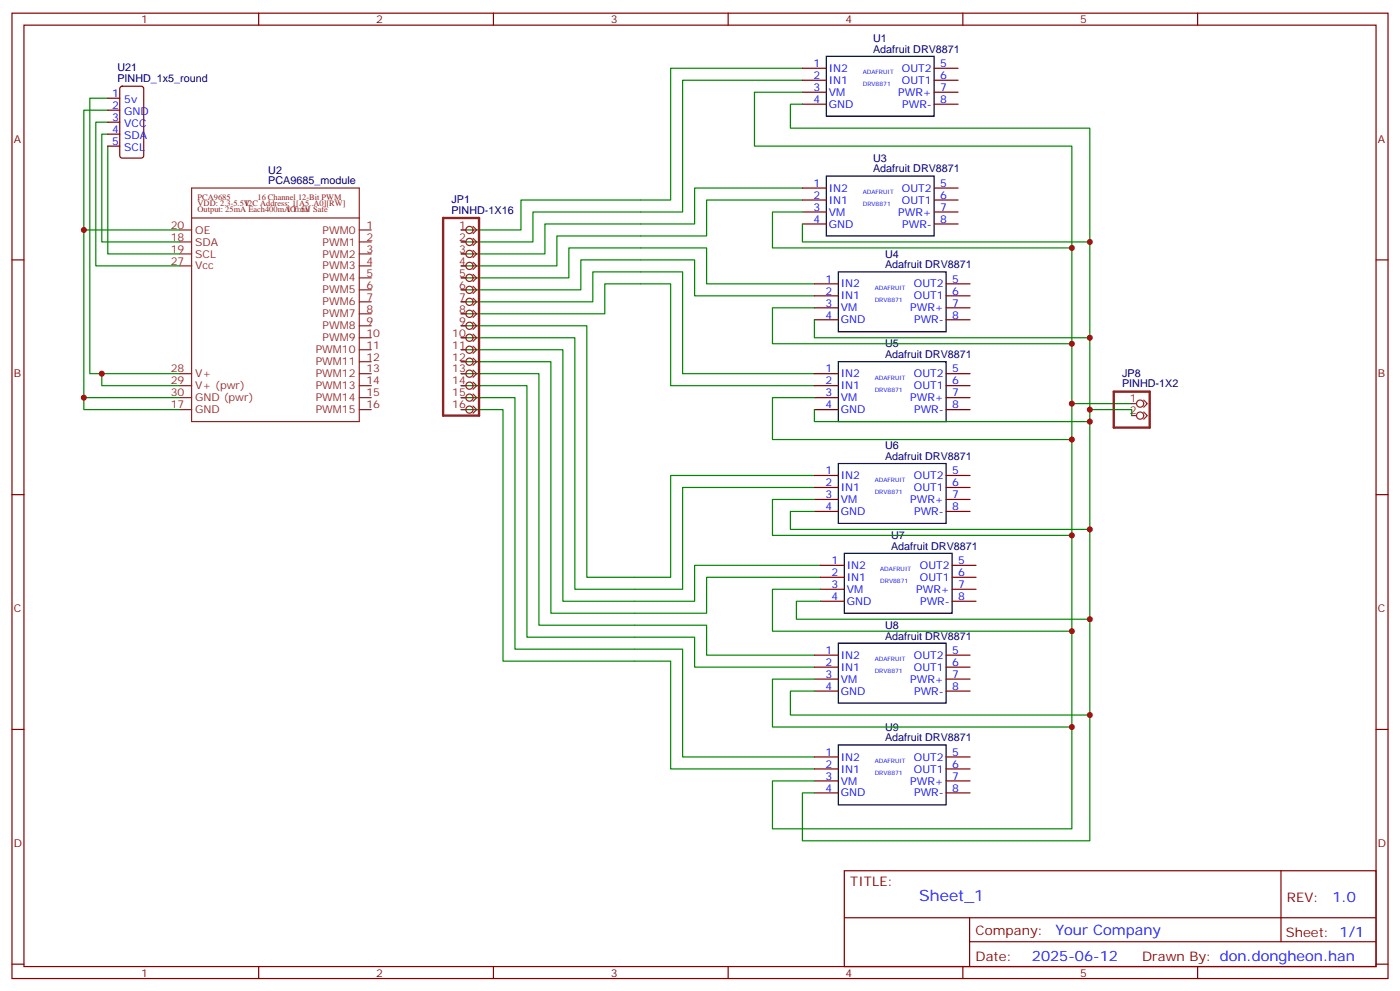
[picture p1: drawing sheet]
<svg xmlns="http://www.w3.org/2000/svg" width="412mm" height="292mm" viewBox="0 0 412 292" stroke-linecap="round" stroke-linejoin="round" font-family="sans-serif">
<g fill="none" stroke="#870000" stroke-width=".35">
<path d="M3.5 3.9h405.4v284.3h-405.4zM7.1 7.4h398.2v277.3h-398.2zM76.2 3.9v3.5M145.3 3.9v3.5M214.5 3.9v3.5M283.6 3.9v3.5M352.8 3.9v3.5M31.7 28.9h3.6M31.7 32.5h3.6M31.7 36h3.6M31.7 39.5h3.6M35.5 25.6l.5-.2h5.6l.7 .4v20.1l-.4 .6-5.9 .1-.7-.5v-20z"/>
<path d="M236.4 20.1h7M236.4 23.6h7M236.4 27.2h7M236.4 30.7h7M275.2 20.1h7M275.2 23.6h7M275.2 27.2h7M275.2 30.7h7M31.7 43h3.6M236.4 55.4h7M236.4 58.9h7M275.2 55.4h7"/>
<path d="M275.2 58.9h7M3.5 76.6h3.6M236.4 62.4h7M236.4 66h7M275.2 62.4h7M275.2 66h7M405.3 76.6h3.6M239.9 83.6h7M239.9 87.1h7M239.9 90.7h7M239.9 94.2h7M278.7 83.6h7.1"/>
<path d="M278.7 87.1h7.1M278.7 90.7h7.1M278.7 94.2h7.1M239.9 110.1h7M239.9 113.6h7M239.9 117.1h7M278.7 110.1h7.1M278.7 113.6h7.1M278.7 117.1h7.1M239.9 120.7h7M278.7 120.7h7.1M3.5 145.7h3.6"/>
<path d="M239.9 140.1h7M239.9 143.6h7M239.9 147.1h7M239.9 150.6h7M278.7 140.1h7.1M278.7 143.6h7.1M278.7 147.1h7.1M278.7 150.6h7.1M405.3 145.7h3.6M241.7 166.5h7M241.7 170h7M241.7 173.6h7"/>
<path d="M241.7 177.1h7M280.5 166.5h7M280.5 170h7M280.5 173.6h7M280.5 177.1h7M239.9 193h7M239.9 196.5h7M278.7 193h7.1M278.7 196.5h7.1M3.5 214.8h3.6M239.9 200h7M239.9 203.6h7"/>
<path d="M278.7 200h7.1M278.7 203.6h7.1M405.3 214.8h3.6M239.9 223h7M239.9 226.5h7M239.9 230h7M239.9 233.5h7M278.7 223h7.1M278.7 226.5h7.1M278.7 230h7.1M278.7 233.5h7.1M248.7 256.5h156.6v28.2h-156.6z"/>
<path d="M377.3 256.5v20.9M248.7 270.3h156.5M285.6 277.4h119.6M285.6 270.3v14.1M3.5 284h3.6M76.2 284.7v3.5M145.3 284.7v3.5M214.5 284.7v3.5M283.6 284.7v3.5M352.8 284.7v3.5M405.3 284h3.6"/>
</g>
<g fill="none" stroke="#8c2424" stroke-width=".35">
<path d="M56.4 55.4h49.4v68.8h-49.4zM52.9 67.7h3.5M52.9 71.3h3.5M52.9 74.8h3.5M52.9 78.3h3.5M56.4 64.2h49.4M105.8 67.7h3.6M105.8 71.3h3.6M105.8 74.8h3.6M105.8 78.3h3.6M135.8 67.7h1.4M135.8 71.3h1.4"/>
<path d="M135.8 74.8h1.4M135.8 78.3h1.4M139.3 66.7l1.1 1-1.1 1.1M139.3 70.2l1.1 1.1-1.1 1M139.3 73.7l1.1 1.1-1.1 1M139.3 77.3l1.1 1-1.1 1.1M105.8 81.8h3.6M105.8 85.4h3.6M105.8 88.9h3.6M105.8 92.4h3.6M105.8 96h3.6M105.8 99.5h3.6"/>
<path d="M135.8 81.8h1.4M135.8 85.4h1.4M135.8 88.9h1.4M135.8 92.4h1.4M135.8 96h1.4M135.8 99.5h1.4M139.3 80.8l1.1 1-1.1 1.1M139.3 84.3l1.1 1.1-1.1 1M139.3 87.8l1.1 1.1-1.1 1.1M139.3 91.4l1.1 1-1.1 1.1M139.3 94.9l1.1 1.1-1.1 1M139.3 98.4l1.1 1.1-1.1 1"/>
<path d="M52.9 110.1h3.5M52.9 113.6h3.5M52.9 117.1h3.5M105.8 103h3.6M105.8 106.5h3.6M105.8 110.1h3.6M105.8 113.6h3.6M105.8 117.1h3.6M135.8 103h1.4M135.8 106.5h1.4M135.8 110.1h1.4M135.8 113.6h1.4"/>
<path d="M135.8 117.1h1.4M139.3 102l1.1 1-1.1 1.1M139.3 105.5l1.1 1-1.1 1.1M139.3 109l1.1 1.1-1.1 1M139.3 112.5l1.1 1.1-1.1 1.1M139.3 116.1l1.1 1-1.1 1.1M139.3 119.6l1.1 1.1-1.1 1M333.4 118.9h1.4M336.9 117.8l1.1 1.1-1.1 1M52.9 120.7h3.5M105.8 120.7h3.6M135.8 120.7h1.4"/>
<path d="M333.4 122.4h1.4M336.9 121.4l1.1 1-1.1 1.1"/>
<circle cx="138.3" cy="78.3" r="1.06"/>
<circle cx="138.3" cy="67.7" r="1.06"/>
<circle cx="138.3" cy="71.3" r="1.06"/>
<circle cx="138.3" cy="74.8" r="1.06"/>
<circle cx="138.3" cy="81.8" r="1.06"/>
<circle cx="138.3" cy="96" r="1.06"/>
<circle cx="138.3" cy="85.4" r="1.06"/>
<circle cx="138.3" cy="99.5" r="1.06"/>
<circle cx="138.3" cy="88.9" r="1.06"/>
<circle cx="138.3" cy="92.4" r="1.06"/>
<circle cx="138.3" cy="103" r="1.06"/>
<circle cx="138.3" cy="110.1" r="1.06"/>
<circle cx="138.3" cy="106.5" r="1.06"/>
<circle cx="138.3" cy="113.6" r="1.06"/>
<circle cx="138.3" cy="117.1" r="1.06"/>
<circle cx="335.8" cy="118.9" r="1.06"/>
<circle cx="138.3" cy="120.7" r="1.06"/>
<circle cx="335.8" cy="122.4" r="1.06"/>
</g>
<g fill="none" stroke="#008700" stroke-width=".35">
<path d="M31.7 39.5h-1.7v31.8h22.9M31.7 36h-3.5v42.3h24.7M31.7 32.5h-7v35.2h28.2M31.7 28.9h-5.2v81.2h26.4M236.4 20.1h-38.8v38.8h-44.1v8.8h-17.7M236.4 23.6h-35.3v38.8h-44.1v8.9h-21.2M236.4 27.2h-14.2v15.8h93.5v201.1h-88.2v-14.1h12.4M236.4 30.7h-3.6v7h88.2v210h-84.6v-14.2h3.5M31.7 43v31.8h21.2M236.4 55.4h-31.8v10.6h-44.1v8.8h-24.7M236.4 58.9h-28.3v10.6h-44.1v8.8h-28.2M24.7 67.7v49.4h28.2"/>
<path d="M236.4 62.4h-8.9v10.6h88.2M236.4 66v5.3h84.6M135.8 81.8h31.8v-8.8h40.5v10.6h31.8M135.8 85.4h35.3v-8.8h33.5v10.5h35.3M135.8 88.9h38.8v-8.8h26.5v30h38.8M135.8 92.4h42.4v-8.8h19.4v30h42.3M135.8 96h37.1v74h24.7v-29.9h42.3M135.8 99.5h33.5v74.1h31.8v-30h38.8M239.9 90.7h-12.4v10.5h88.2M239.9 94.2v5.3h81.1M24.7 117.1v3.6h28.2M30 110.1v3.5h22.9"/>
<path d="M135.8 103h30v74.1h38.8v-10.6h37.1M135.8 106.5h26.5v74.1h45.8v-10.6h33.6M135.8 110.1h22.9v74.1h49.4v8.8h31.8M135.8 113.6h19.4v74.1h49.4v8.8h35.3M135.8 117.1h15.9v74.1h49.4v31.8h38.8M239.9 117.1h-12.4v12.4h88.2M315.7 118.9h17.7M135.8 120.7h12.4v74h49.4v31.8h42.3M239.9 120.7v3.5h81.1M321 120.7h12.4v1.7M239.9 147.1h-12.4v10.6h88.2M239.9 150.6h-7.1v5.3h88.2"/>
<path d="M241.7 173.6h-14.2v12.3h88.2M241.7 177.1h-7.1v5.3h86.4M239.9 200h-12.4v14.1h88.2M239.9 203.6h-7.1v7h88.2"/>
</g>
<path d="M130.5 64.2h10.6v58.2h-10.6zM328.1 115.4h10.6v10.5h-10.6z" fill="none" stroke="#8c2424" stroke-width=".71"/>
<path d="M243.4 16.6h31.8v17.6h-31.8zM243.4 51.9h31.8v17.6h-31.8zM246.9 80.1h31.8v17.6h-31.8zM246.9 106.5h31.8v17.7h-31.8zM246.9 136.5h31.8v17.7h-31.8zM248.7 163h31.8v17.6h-31.8zM246.9 189.4h31.8v17.7h-31.8zM246.9 219.4h31.8v17.7h-31.8z" fill="none" stroke="#000" stroke-width=".35"/>
<g fill="#c00">
<circle cx="24.7" cy="67.7" r=".88"/>
<circle cx="24.7" cy="117.1" r=".88"/>
<circle cx="30" cy="110.1" r=".88"/>
<circle cx="315.7" cy="214.1" r=".88"/>
<circle cx="315.7" cy="185.9" r=".88"/>
<circle cx="315.7" cy="157.7" r=".88"/>
<circle cx="315.7" cy="129.5" r=".88"/>
<circle cx="315.7" cy="101.2" r=".88"/>
<circle cx="315.7" cy="73" r=".88"/>
<circle cx="321" cy="210.6" r=".88"/>
<circle cx="321" cy="182.4" r=".88"/>
<circle cx="321" cy="155.9" r=".88"/>
<circle cx="321" cy="124.2" r=".88"/>
<circle cx="321" cy="99.5" r=".88"/>
<circle cx="321" cy="71.3" r=".88"/>
<circle cx="315.7" cy="118.9" r=".88"/>
<circle cx="321" cy="120.6" r=".88"/>
</g>
<text font-size="4.6" fill="#00f" x="270.8" y="265.5">Sheet_1</text>
<g font-size="4.2" fill="#00f">
<text x="392.5" y="265.7">1.0</text>
<text x="310.9" y="275.3">Your Company</text>
<text x="304" y="283.1">2025-06-12</text>
</g>
<g font-size="3.9" fill="#800">
<text x="250.5" y="261.1">TITLE:</text>
<text x="379.1" y="265.7">REV:</text>
<text x="287.4" y="275.3">Company:</text>
<text x="378.7" y="275.9">Sheet: 1/1</text>
<text x="287.4" y="282.9">Date:</text>
<text x="336.4" y="283">Drawn By: don.dongheon.han</text>
</g>
<g font-size="3.2" fill="#800">
<text x="41.6" y="6.9">1</text>
<text x="110.8" y="6.9">2</text>
<text x="179.9" y="6.9">3</text>
<text x="249.1" y="6.9">4</text>
<text x="318.2" y="6.9">5</text>
<text x="4.1" y="42">A</text>
<text x="405.9" y="42">A</text>
<text x="4.1" y="111.1">B</text>
<text x="405.9" y="111.1">B</text>
<text x="4.1" y="180.3">C</text>
<text x="405.9" y="180.3">C</text>
<text x="4.1" y="249.4">D</text>
<text x="405.9" y="249.4">D</text>
<text x="41.6" y="287.7">1</text>
<text x="110.8" y="287.7">2</text>
<text x="179.9" y="287.7">3</text>
<text x="249.1" y="287.7">4</text>
<text x="318.2" y="287.7">5</text>
</g>
<g font-size="3.2" fill="#000080">
<text x="257.2" y="15.5">Adafruit DRV8871</text>
<text x="257.2" y="12.3">U1</text>
<text x="34.6" y="21">U21</text>
<text x="34.6" y="24.2">PINHD_1x5_round</text>
<text x="257.2" y="47.6">U3</text>
<text x="79" y="51.2">U2</text>
<text x="257.2" y="50.8">Adafruit DRV8871</text>
<text x="79" y="54.3">PCA9685_module</text>
<text x="133" y="59.8">JP1</text>
<text x="133" y="63">PINHD-1X16</text>
<text x="260.7" y="75.8">U4</text>
<text x="260.7" y="79">Adafruit DRV8871</text>
<text x="260.7" y="105.5">Adafruit DRV8871</text>
<text x="260.7" y="102.3">U5</text>
<text x="330.5" y="110.9">JP8</text>
<text x="330.5" y="114.1">PINHD-1X2</text>
<text x="260.7" y="135.5">Adafruit DRV8871</text>
<text x="260.7" y="132.3">U6</text>
<text x="262.5" y="161.9">Adafruit DRV8871</text>
<text x="262.5" y="158.8">U7</text>
<text x="260.7" y="185.2">U8</text>
<text x="260.7" y="188.4">Adafruit DRV8871</text>
<text x="260.7" y="215.2">U9</text>
<text x="260.7" y="218.4">Adafruit DRV8871</text>
</g>
<g font-size="3.2" fill="#00f">
<text x="239.6" y="19.8">1</text>
<text x="239.6" y="23.3">2</text>
<text x="244.1" y="21.2">IN2</text>
<text x="265.7" y="21.2">OUT2</text>
<text x="276.9" y="19.8">5</text>
<text x="276.9" y="23.3">6</text>
<text x="33.1" y="28.6">1</text>
<text x="239.6" y="26.8">3</text>
<text x="244.1" y="24.7">IN1</text>
<text x="244.1" y="28.2">VM</text>
<text x="264.6" y="28.2">PWR+</text>
<text x="265.7" y="24.7">OUT1</text>
<text x="276.9" y="26.8">7</text>
<text x="33.1" y="32.1">2</text>
<text x="33.1" y="35.6">3</text>
<text x="36.6" y="30.3">5v</text>
<text x="36.6" y="33.9">GND</text>
<text x="239.6" y="30.3">4</text>
<text x="244.1" y="31.8">GND</text>
<text x="265.8" y="31.8">PWR-</text>
<text x="276.9" y="30.3">8</text>
<text x="33.1" y="39.2">4</text>
<text x="36.6" y="37.4">VCC</text>
<text x="36.6" y="40.9">SDA</text>
<text x="33.1" y="42.7">5</text>
<text x="36.6" y="44.5">SCL</text>
<text x="239.6" y="55">1</text>
<text x="239.6" y="58.6">2</text>
<text x="244.1" y="56.4">IN2</text>
<text x="244.1" y="60">IN1</text>
<text x="265.7" y="56.4">OUT2</text>
<text x="265.7" y="60">OUT1</text>
<text x="276.9" y="55">5</text>
<text x="276.9" y="58.6">6</text>
<text x="239.6" y="62.1">3</text>
<text x="239.6" y="65.6">4</text>
<text x="244.1" y="63.5">VM</text>
<text x="264.6" y="63.5">PWR+</text>
<text x="276.9" y="62.1">7</text>
<text x="276.9" y="65.6">8</text>
<text x="244.1" y="67">GND</text>
<text x="265.8" y="67">PWR-</text>
<text x="243.2" y="83.3">1</text>
<text x="280.5" y="83.3">5</text>
<text x="243.2" y="86.8">2</text>
<text x="247.6" y="84.7">IN2</text>
<text x="247.6" y="88.2">IN1</text>
<text x="269.2" y="84.7">OUT2</text>
<text x="269.2" y="88.2">OUT1</text>
<text x="280.5" y="86.8">6</text>
<text x="243.2" y="90.3">3</text>
<text x="243.2" y="93.8">4</text>
<text x="247.6" y="91.7">VM</text>
<text x="247.6" y="95.3">GND</text>
<text x="268.1" y="91.7">PWR+</text>
<text x="269.3" y="95.3">PWR-</text>
<text x="280.5" y="90.3">7</text>
<text x="280.5" y="93.8">8</text>
<text x="243.2" y="109.7">1</text>
<text x="243.2" y="113.2">2</text>
<text x="247.6" y="111.1">IN2</text>
<text x="269.2" y="111.1">OUT2</text>
<text x="280.5" y="109.7">5</text>
<text x="280.5" y="113.2">6</text>
<text x="243.2" y="116.8">3</text>
<text x="247.6" y="114.7">IN1</text>
<text x="247.6" y="118.2">VM</text>
<text x="268.1" y="118.2">PWR+</text>
<text x="269.2" y="114.7">OUT1</text>
<text x="280.5" y="116.8">7</text>
<text x="243.2" y="120.3">4</text>
<text x="247.6" y="121.7">GND</text>
<text x="269.3" y="121.7">PWR-</text>
<text x="280.5" y="120.3">8</text>
<text x="243.2" y="139.7">1</text>
<text x="243.2" y="143.2">2</text>
<text x="247.6" y="141.1">IN2</text>
<text x="269.2" y="141.1">OUT2</text>
<text x="280.5" y="139.7">5</text>
<text x="280.5" y="143.2">6</text>
<text x="243.2" y="146.8">3</text>
<text x="247.6" y="144.6">IN1</text>
<text x="247.6" y="148.2">VM</text>
<text x="268.1" y="148.2">PWR+</text>
<text x="269.2" y="144.6">OUT1</text>
<text x="280.5" y="146.8">7</text>
<text x="243.2" y="150.3">4</text>
<text x="247.6" y="151.7">GND</text>
<text x="269.3" y="151.7">PWR-</text>
<text x="280.5" y="150.3">8</text>
<text x="244.9" y="166.2">1</text>
<text x="249.4" y="167.6">IN2</text>
<text x="271" y="167.6">OUT2</text>
<text x="282.2" y="166.2">5</text>
<text x="244.9" y="169.7">2</text>
<text x="244.9" y="173.2">3</text>
<text x="249.4" y="171.1">IN1</text>
<text x="271" y="171.1">OUT1</text>
<text x="282.2" y="169.7">6</text>
<text x="282.2" y="173.2">7</text>
<text x="244.9" y="176.7">4</text>
<text x="249.4" y="174.6">VM</text>
<text x="249.4" y="178.2">GND</text>
<text x="269.9" y="174.6">PWR+</text>
<text x="271.1" y="178.2">PWR-</text>
<text x="282.2" y="176.7">8</text>
<text x="243.2" y="192.6">1</text>
<text x="243.2" y="196.1">2</text>
<text x="247.6" y="194">IN2</text>
<text x="247.6" y="197.6">IN1</text>
<text x="269.2" y="194">OUT2</text>
<text x="269.2" y="197.6">OUT1</text>
<text x="280.5" y="192.6">5</text>
<text x="280.5" y="196.1">6</text>
<text x="243.2" y="199.7">3</text>
<text x="243.2" y="203.2">4</text>
<text x="247.6" y="201.1">VM</text>
<text x="268.1" y="201.1">PWR+</text>
<text x="280.5" y="199.7">7</text>
<text x="280.5" y="203.2">8</text>
<text x="247.6" y="204.6">GND</text>
<text x="269.3" y="204.6">PWR-</text>
<text x="243.2" y="222.6">1</text>
<text x="243.2" y="226.1">2</text>
<text x="247.6" y="224">IN2</text>
<text x="247.6" y="227.5">IN1</text>
<text x="269.2" y="224">OUT2</text>
<text x="269.2" y="227.5">OUT1</text>
<text x="280.5" y="222.6">5</text>
<text x="280.5" y="226.1">6</text>
<text x="243.2" y="229.7">3</text>
<text x="243.2" y="233.2">4</text>
<text x="247.6" y="231.1">VM</text>
<text x="268.1" y="231.1">PWR+</text>
<text x="280.5" y="229.7">7</text>
<text x="280.5" y="233.2">8</text>
<text x="247.6" y="234.6">GND</text>
<text x="269.3" y="234.6">PWR-</text>
</g>
<g font-size="3.2" fill="#8d2323">
<text x="50.3" y="70.9">18</text>
<text x="50.3" y="67.4">20</text>
<text x="57.5" y="68.8">OE</text>
<text x="95" y="68.8">PWM0</text>
<text x="107.9" y="67.4">1</text>
<text x="107.9" y="70.9">2</text>
<text x="135.2" y="67.4">1</text>
<text x="135.2" y="70.9">2</text>
<text x="50.3" y="74.4">19</text>
<text x="50.3" y="78">27</text>
<text x="57.5" y="72.3">SDA</text>
<text x="57.5" y="75.8">SCL</text>
<text x="95" y="72.3">PWM1</text>
<text x="95" y="75.8">PWM2</text>
<text x="107.9" y="74.4">3</text>
<text x="107.9" y="78">4</text>
<text x="135.2" y="74.4">3</text>
<text x="135.2" y="78">4</text>
<text x="57.5" y="79.4">Vcc</text>
<text x="95" y="79.4">PWM3</text>
<text x="95" y="82.9">PWM4</text>
<text x="107.9" y="81.5">5</text>
<text x="135.2" y="81.5">5</text>
<text x="95" y="86.4">PWM5</text>
<text x="95" y="90">PWM6</text>
<text x="107.9" y="85">6</text>
<text x="107.9" y="88.5">7</text>
<text x="135.2" y="85">6</text>
<text x="135.2" y="88.5">7</text>
<text x="95" y="93.5">PWM7</text>
<text x="107.9" y="92.1">8</text>
<text x="107.9" y="95.6">9</text>
<text x="135.2" y="92.1">8</text>
<text x="135.2" y="95.6">9</text>
<text x="95" y="97">PWM8</text>
<text x="95" y="100.5">PWM9</text>
<text x="107.9" y="99.1">10</text>
<text x="133.2" y="99.1">10</text>
<text x="93" y="104.1">PWM10</text>
<text x="93" y="107.6">PWM11</text>
<text x="107.9" y="102.7">11</text>
<text x="107.9" y="106.2">12</text>
<text x="133.2" y="102.7">11</text>
<text x="133.2" y="106.2">12</text>
<text x="50.3" y="109.7">28</text>
<text x="50.3" y="113.2">29</text>
<text x="57.5" y="111.1">V+</text>
<text x="93" y="111.1">PWM12</text>
<text x="107.9" y="109.7">13</text>
<text x="107.9" y="113.2">14</text>
<text x="133.2" y="109.7">13</text>
<text x="133.2" y="113.2">14</text>
<text x="50.3" y="116.8">30</text>
<text x="57.5" y="114.7">V+ (pwr)</text>
<text x="57.5" y="118.2">GND (pwr)</text>
<text x="93" y="114.7">PWM13</text>
<text x="93" y="118.2">PWM14</text>
<text x="107.9" y="116.8">15</text>
<text x="133.2" y="116.8">15</text>
<text x="332.8" y="118.5">1</text>
<text x="50.3" y="120.3">17</text>
<text x="57.5" y="121.7">GND</text>
<text x="93" y="121.7">PWM15</text>
<text x="107.9" y="120.3">16</text>
<text x="133.2" y="120.3">16</text>
<text x="332.8" y="122.1">2</text>
</g>
<g font-size="2.5" fill="#8d2323">
<text x="58.2" y="58.9">PCA9685</text>
<text x="75.8" y="58.9">16 Channel 12-Bit PWM</text>
<text x="58.2" y="60.7">VDD: 2.3-5.5V</text>
<text x="58.2" y="62.4">Output: 25mA Each400mA Total</text>
<text x="72.3" y="60.7">I2C Address: 1[A5..A0][RW]</text>
<text x="84.7" y="62.4">IO: 5V Safe</text>
</g>
<g font-size="1.8" fill="#00f">
<text x="254.1" y="21.9">ADAFRUIT</text>
<text x="254.1" y="25.5">DRV8871</text>
<text x="254.1" y="57.2">ADAFRUIT</text>
<text x="254.1" y="60.7">DRV8871</text>
<text x="257.7" y="85.4">ADAFRUIT</text>
<text x="257.7" y="89">DRV8871</text>
<text x="257.7" y="111.9">ADAFRUIT</text>
<text x="257.7" y="115.4">DRV8871</text>
<text x="257.7" y="141.9">ADAFRUIT</text>
<text x="257.7" y="145.4">DRV8871</text>
<text x="259.3" y="168.3">ADAFRUIT</text>
<text x="259.3" y="171.8">DRV8871</text>
<text x="257.7" y="194.8">ADAFRUIT</text>
<text x="257.7" y="198.3">DRV8871</text>
<text x="257.7" y="224.8">ADAFRUIT</text>
<text x="257.7" y="228.3">DRV8871</text>
</g>
</svg>
